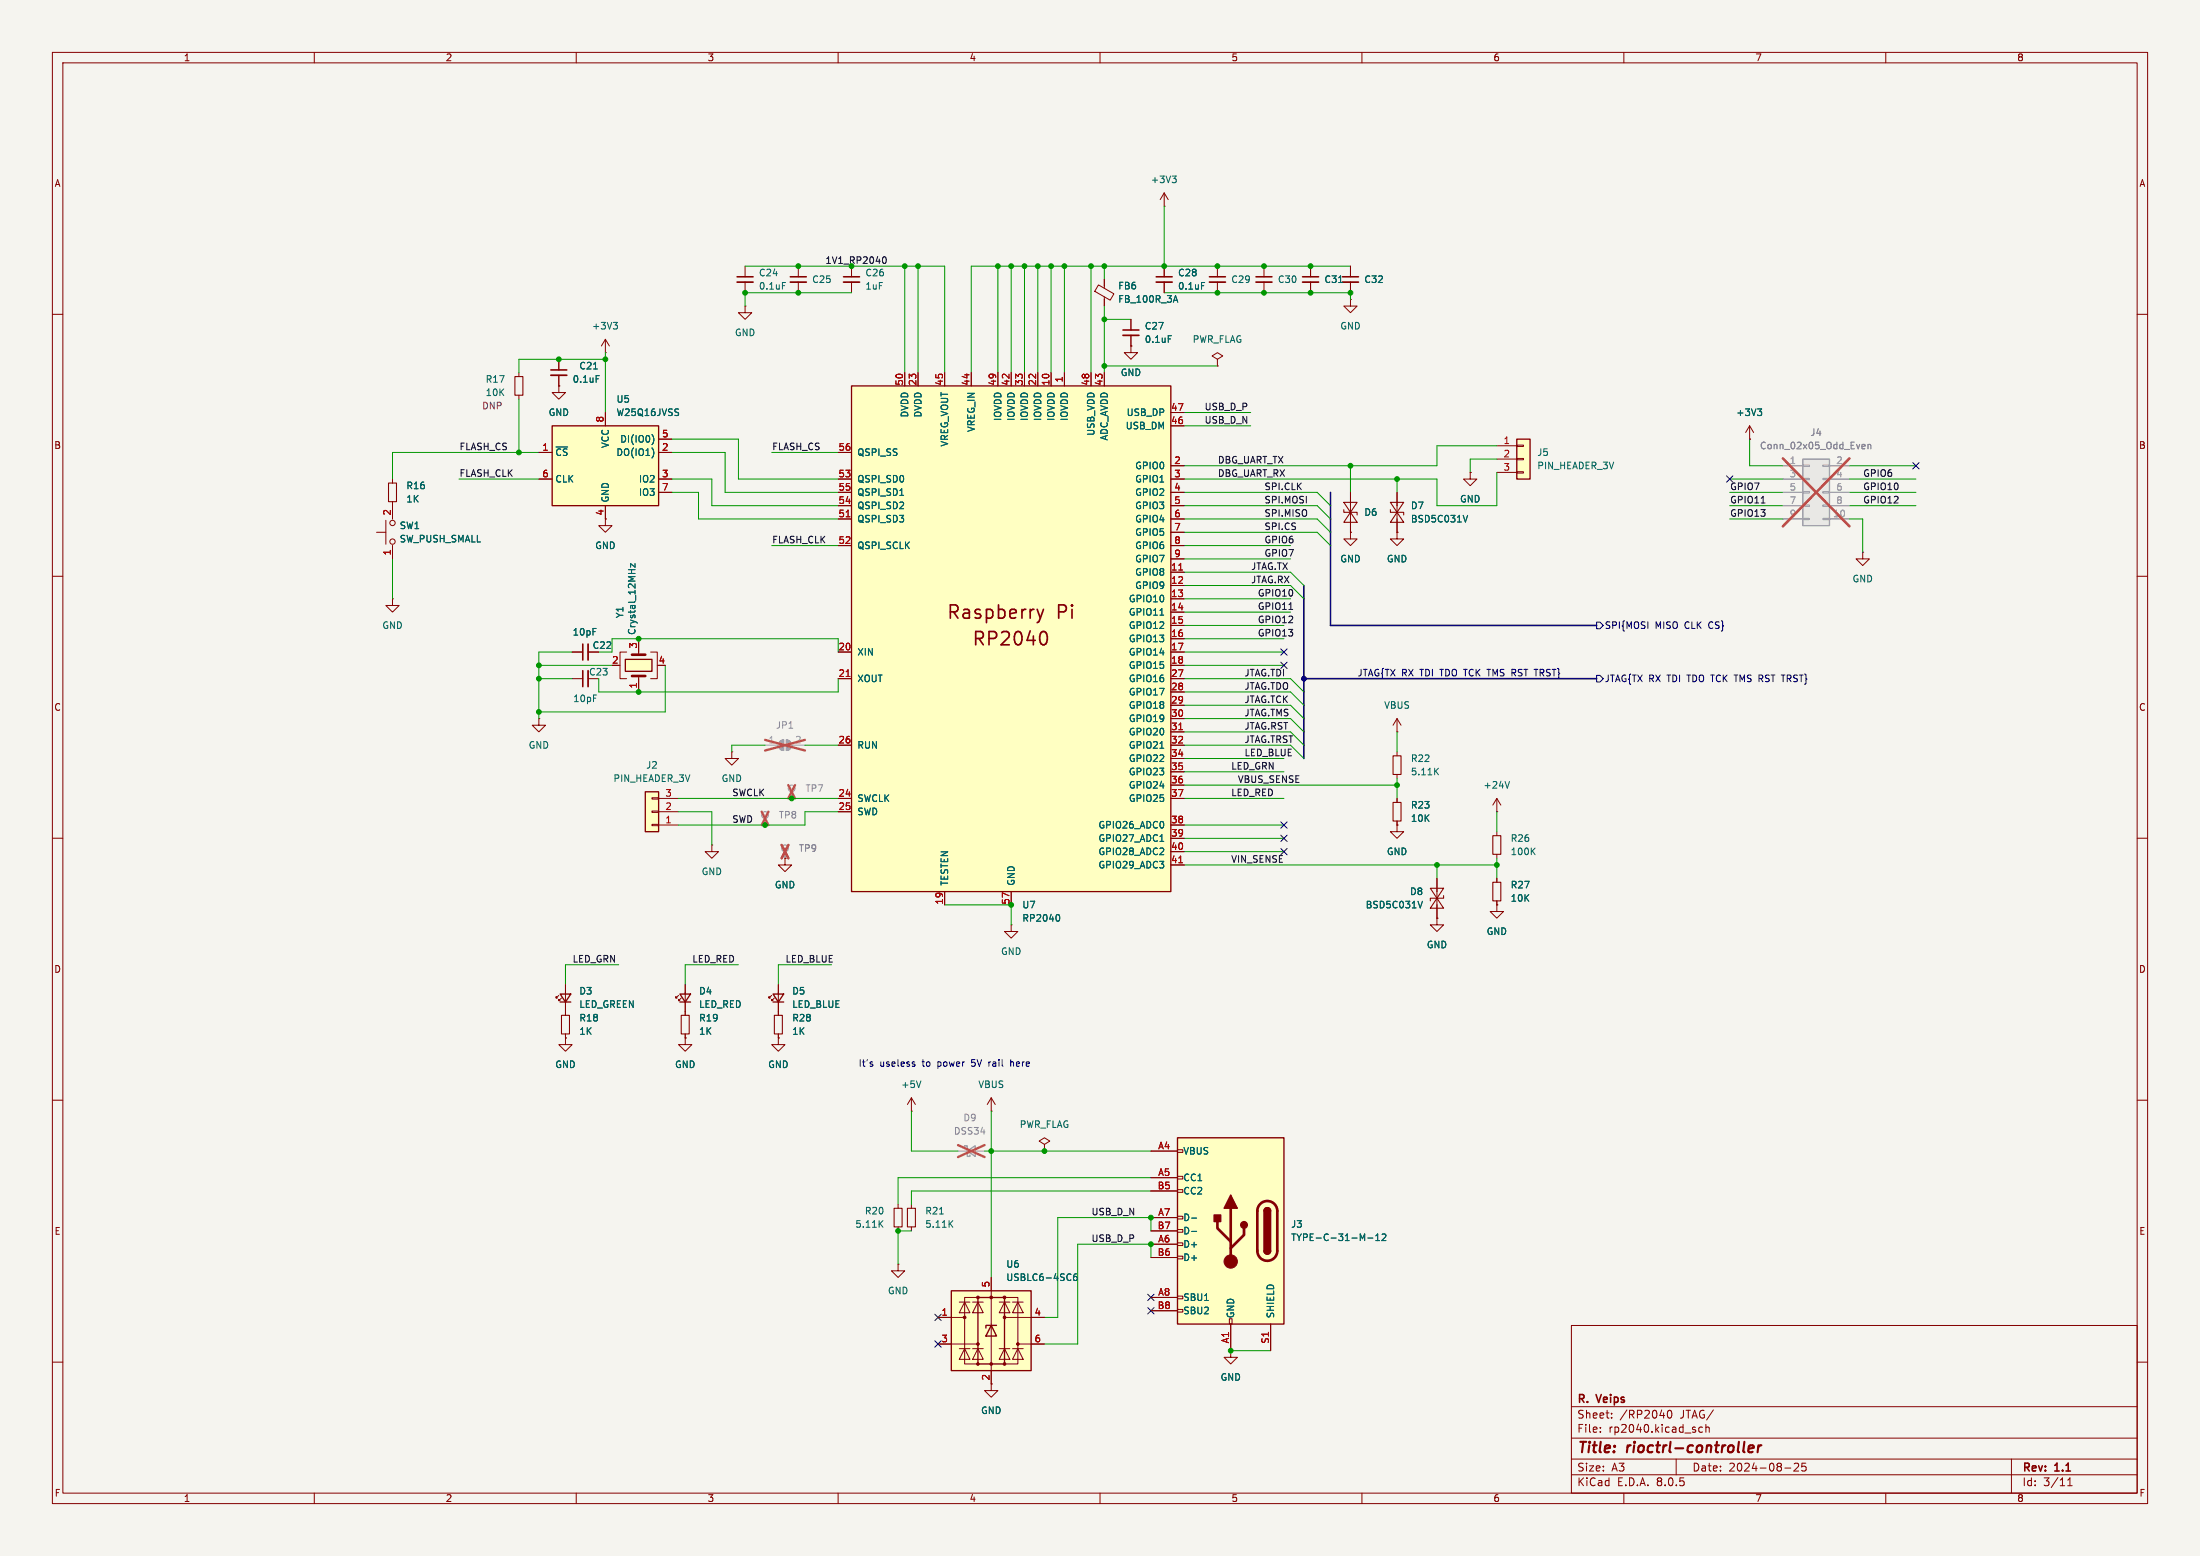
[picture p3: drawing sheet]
<svg xmlns="http://www.w3.org/2000/svg" width="420mm" height="297mm" viewBox="0 0 420 297" stroke-linecap="round" stroke-linejoin="round" font-family="sans-serif">
<path d="M0 0h420v297h-420z" fill="#f5f4ef" stroke="#f5f4ef" stroke-width=".19"/>
<g fill="none" stroke="#840000" stroke-width=".19">
<path d="M10 10h400v277h-400zM12 12h396v273h-396zM60 10v2M110 10v2M160 10v2M210 10v2M260 10v2M310 10v2M360 10v2M10 60h2M250.2 50.8v2M250.2 53.8v2.1"/>
<path d="M408 60h2M10 110h2M408 110h2M10 160h2M266.7 157.5v1.3h1.3l-1.3 1.2-1.3-1.2h1.3M266.7 157.5h.1M266.7 152.4v.8M266.7 156.7v.8M408 160h2M285.7 172.7v1.3h1.3l-1.3 1.3-1.2-1.3h1.2M285.7 172.7h.1M10 210h2"/>
<path d="M408 210h2M10 260h2M300 253h108v32h-108zM408 260h2M300 278.5h108M300 274.5h108M300 268.5h108M305.5 273.2v.2M305.5 272.5v.1M307.7 270.5v.2M307.7 269.8v.1M318.5 269.3l.2-.1a.8 .8 0 0 1 .5 .7 .8 .8 0 0 1-.5 .8 .99 .99 0 0 1-.2-1.4z"/>
<path d="M320 278.5v3M325 272.5l-.4-.1-.3 .3 .1 .6h.6M325.7 272.5l.2-.1 .3 .1 .1 .9M325.7 271.9v1.5M342.5 279.4l.6-.1 .2 .1 .1 .3-1 1.1h1M344.7 279.3h-.7l-.1 .7 .3-.1h.5l.1 .2-.1 .5-.2 .2-.6-.2M384 278.5v6.5M60 285v2M110 285v2M160 285v2M210 285v2M260 285v2"/>
<path d="M300 281.5h108M310 285v2M340.7 280.2h1.2M360 285v2M394.7 283.6h.9M394.7 282.5l.5-.4v1.5"/>
</g>
<path d="M333.8 276.5l1-.2-.1-.3h-.7l-.2 .9 .2 .3 .6-.1M335.7 275.9l-.2 1.3M336.3 275.9l-.4 .1-.3 .3" fill="none" stroke="#840000" stroke-width=".4"/>
<path d="M248.7 53.8h3" fill="none" stroke="#840000" stroke-width=".33"/>
<path d="M248.7 52.8h3" fill="none" stroke="#840000" stroke-width=".3"/>
<path d="M255.6 53.9h.7" fill="none" stroke="#006464" stroke-width=".19"/>
<g fill="none" stroke="#9c9b98" stroke-width=".19">
<path d="M146 156.2v1.3M151.1 151.1v1.3"/>
<circle cx="146" cy="155.6" r=".65"/>
<circle cx="151.1" cy="150.5" r=".65"/>
</g>
<path d="M145.4 154.9l1.3 2.6M146.7 154.9l-1.3 2.6M150.5 149.8l1.3 2.6M151.8 149.8l-1.3 2.6" fill="none" stroke="#e65255" stroke-width=".46"/>
<path d="M265.9 153.2h1.6v3.5h-1.6z" fill="none" stroke="#840000" stroke-width=".2"/>
<path d="M123.2 151.1h2.5v7.7h-2.5z" fill="#ffffc2"/>
<path d="M109.2 124.5h2.1M112.3 124.5h2M124.5 152.3h1.2v.2h-1.2zM124.5 154.8h1.2v.3h-1.2zM124.5 157.4h1.2v.2h-1.2zM125.7 157.5h3.8M125.7 154.9h3.8M125.7 152.4h3.8M139.7 143.5v1.3h1.3l-1.3 1.3-1.3-1.3h1.3M139.7 143.5h.1" fill="none" stroke="#840000" stroke-width=".19"/>
<path d="M123.2 151.1h2.5v7.7h-2.5z" fill="none" stroke="#840000" stroke-width=".25"/>
<path d="M112.3 122.9v3.1" fill="none" stroke="#840000" stroke-width=".33"/>
<path d="M111.3 122.9v3.1" fill="none" stroke="#840000" stroke-width=".3"/>
<path d="M119.4 125.9h5.1v2.2h-5.1z" fill="#ffffc2"/>
<path d="M119.4 125.9h5.1v2.2h-5.1z" fill="none" stroke="#840000" stroke-width=".25"/>
<g fill="none" stroke="#840000" stroke-width=".19">
<path d="M232.4 50.8v2M232.4 53.8v2.1M257.8 57.2v1.2h1.3l-1.3 1.3-1.3-1.3h1.3M257.8 57.2h.1M257.8 50.8v2M257.8 53.8v2.1M232.4 68.6l1-.7-1-.6-1 .6 1 .7v1.3M232.4 69.9h.1M118.1 127h.3M119.6 124.5h-1.2v5h1.2M121.9 121.9v3.1M121.9 129v3.1"/>
<path d="M124.2 124.5h1.3v5h-1.3"/>
</g>
<path d="M120.6 129h2.6M120.6 125h2.6" fill="none" stroke="#840000" stroke-width=".51"/>
<path d="M121.2 107.6v.7l-.8-.7v.7" fill="none" stroke="#006464" stroke-width=".19"/>
<path d="M230.9 53.8h3M256.3 53.8h3" fill="none" stroke="#840000" stroke-width=".33"/>
<path d="M230.9 52.8h3M256.3 52.8h3" fill="none" stroke="#840000" stroke-width=".3"/>
<path d="M105.4 81.3h20.3v15.2h-20.3z" fill="#ffffc2"/>
<path d="M105.4 81.3h20.3v15.2h-20.3z" fill="none" stroke="#840000" stroke-width=".25"/>
<g fill="none" stroke="#840000" stroke-width=".19">
<path d="M241.3 50.8v2M241.3 53.8v2.1M115.6 67.3h.1M115.6 64.8v2.5M115.6 78.7v2.6M115.6 64.8l-.8 1.2M115.6 64.8l.7 1.2M102.9 86.4h2.5M102.9 91.4h2.5M115.6 96.5v3.8h1.2l-1.2 1.3-1.3-1.3h1.3M125.7 86.4h2.6M125.7 91.4h2.6"/>
<path d="M125.7 83.8h2.6M125.7 94h2.6M355.6 105.4v1.3h1.3l-1.3 1.3-1.3-1.3h1.3M355.6 105.4h.1M274.3 175.3v1.2h1.3l-1.3 1.3-1.3-1.3h1.3M274.3 175.3h.1"/>
</g>
<path d="M117.1 61.5h.8l-.5 .5M117.6 62l.3 .3v.3l-.3 .2M129.4 78l.2 .1M129.5 78.8v.4M124.5 83a1.49 1.49 0 0 1 0 1.8M124.8 86v.9" fill="none" stroke="#006464" stroke-width=".19"/>
<path d="M239.8 53.8h3" fill="none" stroke="#840000" stroke-width=".33"/>
<path d="M239.8 52.8h3" fill="none" stroke="#840000" stroke-width=".3"/>
<path d="M344.2 87.6h5v12.7h-5z" fill="#ebeae8"/>
<g fill="none" stroke="#9c9b98" stroke-width=".19">
<path d="M340.4 88.9h3.8M340.4 99.1h3.8M340.4 91.4h3.8M340.4 94h3.8M340.4 96.5h3.8M344.2 98.9h1.2v.3h-1.2zM344.2 96.4h1.2v.2h-1.2zM344.2 93.9h1.2v.2h-1.2zM344.2 91.3h1.2v.3h-1.2zM344.2 88.8h1.2v.2h-1.2zM348 98.9h1.2v.3h-1.2zM348 96.4h1.2v.2h-1.2z"/>
<path d="M348 93.9h1.2v.2h-1.2zM348 91.3h1.2v.3h-1.2zM348 88.8h1.2v.2h-1.2zM349.2 88.9h3.9M349.2 99.1h3.9M349.2 91.4h3.9M349.2 94h3.9M349.2 96.5h3.9"/>
</g>
<path d="M344.2 87.6h5v12.7h-5z" fill="none" stroke="#9c9b98" stroke-width=".25"/>
<path d="M355.6 84.8l.4 .1 .1 .2-.7 .1M356 85.6l-.4 .1M356.6 84.9l.2-.1 .3 .1v.8M356.6 84.8v.9" fill="none" stroke="#939391" stroke-width=".19"/>
<path d="M340.4 87.5l12.7 13M353.1 87.5l-12.7 13" fill="none" stroke="#e65255" stroke-width=".46"/>
<path d="M105.2 71.6h3" fill="none" stroke="#840000" stroke-width=".33"/>
<path d="M105.2 70.6h3" fill="none" stroke="#840000" stroke-width=".3"/>
<path d="M99.1 71.1v.8M99.1 75.4v.8M106.7 68.6v2M106.7 71.6v2.1M334 83.8h.1M334 81.3l-.8 1.3M334 81.3v2.5M334 81.3l.8 1.3" fill="none" stroke="#840000" stroke-width=".19"/>
<path d="M113.3 70.4h.7M113.8 71.7h.6M335.5 78h.8l-.4 .5M336.1 78.5l.2 .3v.3l-.2 .2" fill="none" stroke="#006464" stroke-width=".19"/>
<path d="M98.3 71.9h1.5v3.5h-1.5z" fill="none" stroke="#840000" stroke-width=".2"/>
<path d="M289.6 83.8h2.5v7.6h-2.5z" fill="#ffffc2"/>
<g fill="none" stroke="#840000" stroke-width=".19">
<path d="M222.2 39.4h.1M222.2 36.8v2.6M222.2 36.8l-.7 1.3M222.2 36.8l.8 1.3M152.4 50.8v2M152.4 53.8v2.1M162.6 50.8v2M162.6 53.8v2.1M209.7 54.4l2.9 1.7-.7 1.2-2.9-1.7zM210.8 53.3v1.7M210.8 56.7v1.7M222.2 50.8v2"/>
<path d="M222.2 53.8v2.1M106.7 73.7v1.2h1.2l-1.2 1.3-1.3-1.3h1.3M106.7 73.7h.1M215.9 61v2M215.9 64v2M73.7 99.3v4.6M74.9 91.4v.8M74.9 95.8v3.3M285.7 85.1h3.9M285.7 87.6h3.9M285.7 90.2h3.9M289.6 90h1.2v.3h-1.2z"/>
<path d="M289.6 87.5h1.2v.3h-1.2zM289.6 85h1.2v.2h-1.2zM71.9 101.6h1.8M74.9 114.3v1.3h1.3l-1.3 1.2-1.2-1.2h1.2M74.9 114.3h.1M74.9 104.1v2.6M106.7 190l-.5 .5v-.3v.3h.2M107.2 190.5l-.5 .5v-.2v.2h.2M107.9 198.1v1.3h1.3l-1.3 1.3-1.2-1.3h1.2M107.9 198.1h.1M107.9 188v5.8M107.9 197.4v.7"/>
<path d="M129.5 190l-.5 .5v-.3v.3h.3M130 190.5l-.5 .5v-.2v.2h.3M130.8 198.1v1.3h1.3l-1.3 1.3-1.3-1.3h1.3M130.8 198.1h.1M130.8 188v5.8M130.8 197.4v.7M147.3 190l-.5 .5v-.3v.3h.3M147.8 190.5l-.5 .5v-.2v.2h.3M148.6 198.1v1.3h1.3l-1.3 1.3-1.3-1.3h1.3M148.6 198.1h.1M148.6 188v5.8M148.6 197.4v.7"/>
<path d="M174 212.1h.1M174 209.6l-.8 1.2M174 209.6v2.5M174 209.6l.8 1.2M234.9 257.8v1.3h1.3l-1.3 1.2-1.2-1.2h1.2M234.9 257.8h.1"/>
<circle cx="74.9" cy="99.8" r=".51"/>
<circle cx="74.9" cy="103.4" r=".51"/>
</g>
<path d="M289.6 83.8h2.5v7.6h-2.5zM106.9 189.7h2.1l-1.1 1.6zM106.9 191.3h2.1M129.8 189.7h2l-1 1.6zM129.8 191.3h2M147.6 189.7h2l-1 1.6zM147.6 191.3h2" fill="none" stroke="#840000" stroke-width=".25"/>
<path d="M74.2 92.2h1.5v3.6h-1.5zM107.2 193.8h1.5v3.6h-1.5zM130 193.8h1.6v3.6h-1.6zM147.8 193.8h1.6v3.6h-1.6z" fill="none" stroke="#840000" stroke-width=".2"/>
<path d="M182.9 219.7h5.1" fill="none" stroke="#9c9b98" stroke-width=".19"/>
<path d="M184.1 218.9v-.2h.6v2h.5v-.2M184.7 219.7l1.5-1v2z" fill="none" stroke="#9c9b98" stroke-width=".25"/>
<path d="M182.9 218.6l5.1 2.3M188 218.6l-5.1 2.3" fill="none" stroke="#e65255" stroke-width=".46"/>
<path d="M223.8 33.6h.7l-.4 .5M224.3 34.1l.2 .2v.3l-.2 .3M224.1 57.3h.6M224.4 56.4l.4 1.3M229.4 53.9h.6M223 64.1h.6M175.8 206.3l-.4 1.3" fill="none" stroke="#006464" stroke-width=".19"/>
<path d="M150.9 53.8h3M161 53.8h3.1M220.7 53.8h3.1M214.4 64h3" fill="none" stroke="#840000" stroke-width=".33"/>
<path d="M150.9 52.8h3M161 52.8h3.1M220.7 52.8h3.1M214.4 63h3" fill="none" stroke="#840000" stroke-width=".3"/>
<path d="M162.6 73.7h60.9v96.5h-60.9z" fill="#ffffc2"/>
<path d="M162.6 73.7h60.9v96.5h-60.9z" fill="none" stroke="#840000" stroke-width=".25"/>
<path d="M198 116.3l.6 1.7M198.6 118l-.2 .6-.4 .2M199.2 116.3l-.6 1.7M199.1 120.5a.65 .65 0 0 1 .7 .5 1.49 1.49 0 0 1-.5 2.1h-.2" fill="none" stroke="#840000" stroke-width=".32"/>
<g fill="none" stroke="#840000" stroke-width=".19">
<path d="M142.2 58.4v1.3h1.3l-1.3 1.3-1.2-1.3h1.2M142.2 58.4h.1M142.2 50.8v2M142.2 53.8v2.1M172.7 71.1v2.6M175.3 71.1v2.6M180.3 71.1v2.6M185.4 71.1v2.6M190.5 71.1v2.6M193 71.1v2.6M195.6 71.1v2.6M198.1 71.1v2.6"/>
<path d="M200.7 71.1v2.6M203.2 71.1v2.6M208.3 71.1v2.6M210.8 71.1v2.6M215.9 66v1.3h1.3l-1.3 1.3-1.3-1.3h1.3M215.9 66h.1M223.5 78.7h2.6M160 91.4h2.6M160 94h2.6M160 96.5h2.6M160 99.1h2.6M160 86.4h2.6"/>
<path d="M223.5 88.9h2.6M223.5 91.4h2.6M223.5 94h2.6M223.5 81.3h2.6M223.5 96.5h2.6M223.5 99.1h2.6M257.8 94v7.6M266.7 94v7.6M280.7 90.2v1.2h1.2l-1.2 1.3-1.3-1.3h1.3M280.7 90.2h.1M160 104.1h2.6M223.5 109.2h2.6"/>
<path d="M223.5 111.8h2.6M223.5 114.3h2.6M223.5 116.8h2.6M223.5 119.4h2.6M223.5 104.1h2.6M223.5 101.6h2.6M223.5 106.7h2.6M266.7 101.6v1.3h1.3l-1.3 1.2-1.3-1.2h1.3M266.7 101.6h.1M102.9 137.2v1.2h1.2l-1.2 1.3-1.3-1.3h1.3M102.9 137.2h.1M109.2 129.5h2.1"/>
<path d="M160 124.5h2.6M160 129.5h2.6M223.5 121.9h2.6M223.5 124.5h2.6M223.5 127h2.6M223.5 129.5h2.6M223.5 132.1h2.6M223.5 134.6h2.6M223.5 137.2h2.6M223.5 139.7h2.6M266.7 139.7h.1M266.7 137.2v2.5"/>
<path d="M266.7 137.2l-.8 1.2M266.7 137.2l.8 1.2M160 152.4h2.6M160 154.9h2.6M160 142.2h2.6M223.5 152.4h2.6M223.5 142.2h2.6M223.5 144.8h2.6M223.5 147.3h2.6M223.5 149.9h2.6M223.5 157.5h2.6M266.7 143.5v.8"/>
<path d="M266.7 147.8v.8M285.7 154.9h.1M285.7 152.4l-.7 1.3M285.7 152.4v2.5M285.7 158.8v.7M285.7 152.4l.8 1.3M135.9 161.3v1.3h1.3l-1.3 1.2-1.3-1.2h1.3M135.9 161.3h.1M149.9 163.8v1.3h1.2l-1.2 1.3-1.3-1.3h1.3M149.9 163.8h.1M180.3 170.2v2.5M193 176.5v1.3h1.3l-1.3 1.3-1.2-1.3h1.2"/>
<path d="M193 176.5h.1M193 170.2v2.5M223.5 160h2.6M223.5 162.6h2.6M223.5 165.1h2.6M274.3 167.6v7.7M285.7 163.1v.7M285.7 167.6v.8M285.7 172v.7M171.4 229.9v.7M171.4 234.2v.7M174 229.9v.7"/>
<path d="M174 234.2v.7M171.4 241.3v1.3h1.3l-1.3 1.2-1.2-1.2h1.2M171.4 241.3h.1"/>
</g>
<path d="M161.5 98.6h.8M225 108.8h.8M161.5 129.1h.8M225 139.3h.8M225 164.7h.8" fill="none" stroke="#a90000" stroke-width=".19"/>
<g fill="none" stroke="#006464" stroke-width=".19">
<path d="M149.4 53.9h.6M171.8 94.6h.7M280.2 98.4l-.4 1.2M221.4 117.4h.8M221.4 142.8h.8M274.1 147.2l.5 .7M274.6 146.6l-.7 .8M288.2 149.2l-.5 1.2M202 174.6a.79 .79 0 0 1 0 1.2M221.4 160.6h.8M271.5 172l-.4 1.3M292.5 162.4l.6 .7"/>
<path d="M293.1 161.9l-.8 .7M168 233.5l.6 .8M168.6 233l-.8 .7M179.4 231.7h.7M181.4 233.5l.5 .8M181.9 233l-.7 .7"/>
</g>
<g fill="none" stroke="#9c9b98" stroke-width=".19">
<path d="M146 142.2h2.6M148.9 141.5l.7-.3v2.1a1.02 1.02 0 0 1-.9-.7 1.02 1.02 0 0 1 .2-1.1zM150.1 141.2a1.02 1.02 0 0 1 1 1 1.02 1.02 0 0 1-1 1.1zM151.1 142.2h2.6M149.9 162.6v1.2"/>
<circle cx="149.9" cy="161.9" r=".65"/>
</g>
<path d="M146 141.2l7.7 2.1M153.7 141.2l-7.7 2.1M149.2 161.3l1.3 2.5M150.5 161.3l-1.3 2.5" fill="none" stroke="#e65255" stroke-width=".46"/>
<path d="M140.7 53.8h3.1M112.3 128v3.1" fill="none" stroke="#840000" stroke-width=".33"/>
<path d="M140.7 52.8h3.1M111.3 128v3.1" fill="none" stroke="#840000" stroke-width=".3"/>
<g fill="#9c9b98" stroke="#9c9b98" stroke-width=".19">
<path d="M148.9 141.5l.7-.3v2.1a1.02 1.02 0 0 1-.9-.7 1.02 1.02 0 0 1 .2-1.1z"/>
<path d="M150.1 141.2a1.02 1.02 0 0 1 1 1 1.02 1.02 0 0 1-1 1.1z"/>
</g>
<g fill="none" stroke="#840000" stroke-width=".2">
<path d="M256.5 97.3v.5h2.6v.5M256.5 95.9h2.6l-1.3 1.9zM257.8 97.8l1.3 1.9h-2.6zM265.4 97.3v.5h2.6v.5M265.4 95.9h2.6l-1.3 1.9zM266.7 97.8l1.3 1.9h-2.6zM265.9 144.3h1.6v3.5h-1.6zM285 159.5h1.5v3.6h-1.5zM273 169.5h2.6l-1.3 2zM274.3 171.5l1.3 1.9h-2.6zM275.6 170.9v.6h-2.6v.5M285 168.4h1.5v3.6h-1.5z"/>
<path d="M170.7 230.6h1.5v3.6h-1.5zM173.2 230.6h1.6v3.6h-1.6z"/>
</g>
<g fill="#ffffc2">
<path d="M181.6 246.4h15.2v15.2h-15.2z"/>
<path d="M186.7 247.6h5.1v12.7h-5.1z"/>
<path d="M189.2 253l1 2h-2z"/>
<path d="M188.2 253h2l-2 .5z"/>
</g>
<path d="M181.6 246.4h15.2v15.2h-15.2zM186.7 247.6h5.1v12.7h-5.1zM189.2 253l1 2h-2zM190.2 253h-2v.5" fill="none" stroke="#840000" stroke-width=".25"/>
<g fill="#840000" stroke="#840000" stroke-width=".19">
<circle cx="184.1" cy="251.5" r=".25"/>
<circle cx="186.7" cy="260.3" r=".25"/>
<circle cx="186.7" cy="256.5" r=".25"/>
<circle cx="186.7" cy="247.6" r=".25"/>
<circle cx="189.2" cy="260.3" r=".25"/>
<circle cx="189.2" cy="247.6" r=".25"/>
<circle cx="191.8" cy="260.3" r=".25"/>
<circle cx="191.8" cy="251.5" r=".25"/>
<circle cx="191.8" cy="247.6" r=".25"/>
<circle cx="194.3" cy="256.5" r=".25"/>
</g>
<g fill="none" stroke="#840000" stroke-width=".19">
<path d="M257.8 101.6v1.3h1.3l-1.3 1.2-1.3-1.2h1.3M257.8 101.6h.1M189.2 212.1h.1M189.2 209.6v2.5M189.2 209.6l-.7 1.2M189.2 209.6l.8 1.2M199.4 218.4l1-.6-1-.6-1 .6 1 .6v1.3M199.4 219.7h.1M179.1 251.5h5M179.1 256.5h7.6M183.1 257.4h2.1M183.1 248.5h2.1"/>
<path d="M184.1 257.4l1.1 2.1h-2.1zM184.1 248.5l1.1 2.1h-2.1zM185.7 257.4h2M185.7 248.5h2M186.7 257.4l1 2.1h-2zM186.7 248.5l1 2.1h-2zM186.7 247.6h-2.6v12.7h2.6M189.2 243.8v21.6h1.3l-1.3 1.3-1.2-1.3h1.2M190.8 257.4h2M190.8 248.5h2M191.8 247.6h2.5v12.7h-2.5M191.8 257.4l1 2.1h-2z"/>
<path d="M191.8 248.5l1 2.1h-2zM191.8 251.5h7.6M193.3 257.4h2M193.3 248.5h2M194.3 257.4l1 2.1h-2zM194.3 248.5l1 2.1h-2zM194.3 256.5h5.1"/>
</g>
<path d="M205.5 243.1l-.3 .1a.85 .85 0 0 0 0 1.2l.4-.1 .1-.4-.3-.3-.3 .1-.2 .2" fill="none" stroke="#006464" stroke-width=".19"/>
<path d="M224.8 217.2h20.3v35.5h-20.3z" fill="#ffffc2"/>
<g fill="none" stroke="#840000" stroke-width=".19">
<path d="M210.8 53.3v1.3M210.8 57.2v1.2M222.2 50.8v2M222.2 53.8v2.1M250.2 50.8v2M250.2 53.8v2.1M257.8 50.8v2M257.8 53.8v2.1M106.7 73.7h.1M106.7 68.6v2M106.7 71.6v2.1M115.6 78.7v2.6"/>
<path d="M172.7 71.1v2.6M175.3 71.1v2.6M180.3 71.1v2.6M185.4 71.1v2.6M190.5 71.1v2.6M193 71.1v2.6M195.6 71.1v2.6M198.1 71.1v2.6M200.7 71.1v2.6M203.2 71.1v2.6M208.3 71.1v2.6M210.8 71.1v2.6"/>
<path d="M215.9 66h.1M215.9 61v2M215.9 64v2M223.5 78.7h2.6M74.9 91.4v.8M74.9 95.8v3.3M102.9 91.4h2.5M102.9 86.4h2.5M115.6 96.5v2.6M125.7 91.4h2.6M125.7 94h2.6M125.7 86.4h2.6"/>
<path d="M125.7 83.8h2.6M160 91.4h2.6M160 94h2.6M160 96.5h2.6M160 99.1h2.6M160 86.4h2.6M223.5 88.9h2.6M223.5 91.4h2.6M223.5 94h2.6M223.5 81.3h2.6M223.5 96.5h2.6M223.5 99.1h2.6"/>
<path d="M257.8 94v2.5M257.8 99.1v2.5M266.7 94v2.5M266.7 99.1v2.5M280.7 90.2h.1M334 83.8h.1M74.9 104.1v2.6M160 104.1h2.6M223.5 109.2h2.6M223.5 111.8h2.6M223.5 114.3h2.6M223.5 116.8h2.6"/>
<path d="M223.5 119.4h2.6M223.5 104.1h2.6M223.5 101.6h2.6M223.5 106.7h2.6M257.8 101.6h.1M266.7 101.6h.1M109.2 124.5h2.1M112.3 124.5h2M121.9 121.9v2.6M121.9 129.5v2.6M160 124.5h2.6M160 129.5h2.6"/>
<path d="M223.5 121.9h2.6M223.5 124.5h2.6M223.5 127h2.6M223.5 129.5h2.6M223.5 132.1h2.6M223.5 134.6h2.6M223.5 137.2h2.6M223.5 139.7h2.6M160 152.4h2.6M160 154.9h2.6M160 142.2h2.6M223.5 152.4h2.6"/>
<path d="M223.5 142.2h2.6M223.5 144.8h2.6M223.5 147.3h2.6M223.5 149.9h2.6M223.5 157.5h2.6M266.7 157.5h.1M266.7 152.4v.8M266.7 156.7v.8M149.9 163.8h.1M180.3 170.2v2.5M193 170.2v2.5M223.5 160h2.6"/>
<path d="M223.5 162.6h2.6M223.5 165.1h2.6M274.3 175.3h.1M274.3 167.6v2.6M274.3 172.7v2.6M285.7 172.7h.1M285.7 167.6v.8M285.7 172v.7M107.9 198.1h.1M107.9 188v1.7M107.9 191.3v2.5M107.9 197.4v.7"/>
<path d="M130.8 198.1h.1M130.8 188v1.7M130.8 191.3v2.5M130.8 197.4v.7M148.6 198.1h.1M148.6 188v1.7M148.6 191.3v2.5M148.6 197.4v.7M219.7 219.7h5.1M224.8 219.5h1v.5h-1zM219.7 224.8h5.1M219.7 237.5h5.1"/>
<path d="M219.7 232.4h5.1M219.7 227.3h5.1M219.7 234.9h5.1M224.8 239.8h1v.5h-1zM224.8 237.2h1v.5h-1zM224.8 234.7h1v.5h-1zM224.8 232.2h1v.5h-1zM224.8 227.1h1v.5h-1zM224.8 224.5h1v.5h-1zM179.1 251.5h2.5M179.1 256.5h2.5M189.2 243.8v2.6"/>
<path d="M196.8 251.5h2.6M196.8 256.5h2.6M219.7 247.6h5.1M219.7 240h5.1M219.7 250.2h5.1M224.8 249.9h1v.5h-1zM224.8 247.4h1v.5h-1zM234.7 251.7h.5v1h-.5zM234.9 257.8h.1M234.9 252.7v5.1M242.6 252.7v5.1M189.2 261.6v2.6"/>
</g>
<path d="M224.8 217.2h20.3v35.5h-20.3zM241.3 238.8a.64 .64 0 0 0 .6 .6 .64 .64 0 0 0 .7-.6M241.3 231.1a.64 .64 0 0 1 .6-.6 .64 .64 0 0 1 .7 .6" fill="none" stroke="#840000" stroke-width=".25"/>
<path d="M232.4 233.2v1.2l2.5 2.6M234.9 230.6v10.2M237.5 234.4v1.3l-2.6 2.6M240.6 229.8a1.9 1.9 0 0 1 2.1-.4 1.9 1.9 0 0 1 1.1 1.7v7.7a1.91 1.91 0 0 1-1.9 1.9 1.91 1.91 0 0 1-1.9-1.9v-7.8l.2-.6z" fill="none" stroke="#840000" stroke-width=".51"/>
<g fill="#840000" stroke="#840000" stroke-width=".25">
<path d="M241.3 238.8h1.3a.64 .64 0 0 1-.7 .6 .64 .64 0 0 1-.6-.6z"/>
<path d="M241.3 231.1h1.3v7.7h-1.3z"/>
<path d="M241.5 230.7a.64 .64 0 0 1 .7-.1 .64 .64 0 0 1 .4 .5h-1.3z"/>
<path d="M234.9 228.1l1.3 2.5h-2.5z"/>
<path d="M231.8 231.9h1.2v1.3h-1.2z"/>
<circle cx="237.5" cy="233.8" r=".63"/>
</g>
<circle cx="234.9" cy="240.8" r="1.27" fill="#840000" stroke="#840000" stroke-width=".19"/>
<g fill="none" stroke="#006464" stroke-width=".19">
<path d="M224.1 57.3h.6M224.4 56.4l.4 1.3M229.4 53.9h.6M255.6 53.9h.7M113.3 70.4h.7M113.8 71.7h.6M129.4 78l.2 .1M129.5 78.8v.4M223 64.1h.6M335.5 78h.8l-.4 .5M336.1 78.5l.2 .3v.3l-.2 .2M124.5 83a1.49 1.49 0 0 1 0 1.8"/>
<path d="M124.8 86v.9M171.8 94.6h.7M280.2 98.4l-.4 1.2M121.2 107.6v.7l-.8-.7v.7M221.4 117.4h.8M221.4 142.8h.8M202 174.6a.79 .79 0 0 1 0 1.2M221.4 160.6h.8M271.5 172l-.4 1.3M227.5 232.5h.9M227.5 235h.9M261.1 236.3h1"/>
<path d="M262.6 236.8h.8M262.6 235.9l.4-.4v1.3M263.8 235.7l.5-.2 .3 .4-.8 .9h.8M205.5 243.1l-.3 .1a.85 .85 0 0 0 0 1.2l.4-.1 .1-.4-.3-.3-.3 .1-.2 .2"/>
</g>
<g fill="none" stroke="#000084" stroke-width=".19">
<path d="M329.6 90.8l1.2 1.2M330.8 90.8l-1.2 1.2M365.2 88.3l1.2 1.2M366.4 88.3l-1.2 1.2M304.8 118.7h.6l.7 .7-.7 .6h-.6zM244.5 123.9l1.2 1.2M244.5 126.4l1.2 1.2M245.7 123.9l-1.2 1.2M245.7 126.4l-1.2 1.2M304.8 128.9h.6l.7 .6-.7 .7h-.6zM244.5 159.4l1.2 1.2M244.5 156.9l1.2 1.2"/>
<path d="M245.7 159.4l-1.2 1.2M245.7 156.9l-1.2 1.2M244.5 162l1.2 1.2M245.7 162l-1.2 1.2M178.5 250.9l1.2 1.2M178.5 255.9l1.2 1.2M179.7 250.9l-1.2 1.2M179.7 255.9l-1.2 1.2M219.1 249.6l1.2 1.2M219.1 247l1.2 1.3M220.3 249.6l-1.2 1.2M220.3 247l-1.2 1.3"/>
</g>
<path d="M168.5 49.3l.3-.3a.68 .68 0 0 1 .4 .7 .68 .68 0 0 1-.4 .6l-.3-.3M336.2 96h.8M246.1 116.3h.7" fill="none" stroke="#0f0f0f" stroke-width=".19"/>
<path d="M166.5 203.1l.1 .2-.1 .2M166.5 202.7h.1M174.5 203.1l.2 .2-.2 .2M174.5 202.7h.1M188.8 202.7v.8M189 202.7l-.2 .2M192.9 202.3v1.2M193.3 202.7l-.4 .1" fill="none" stroke="#0000c2" stroke-width=".19"/>
<path d="M254 94v25.4h50.8M248.9 111.8v33M248.9 129.5h55.9" fill="none" stroke="#000084" stroke-width=".3"/>
<g fill="none" stroke="#009600" stroke-width=".19">
<path d="M222.2 39.4v11.4M142.2 50.8h38.1v20.3M162.6 55.9h-20.4v2.5M172.7 50.8v20.3M175.3 50.8v20.3M190.5 50.8v20.3M193 50.8v20.3M195.6 50.8v20.3M198.1 50.8v20.3M200.7 50.8v20.3M203.2 50.8v20.3M208.3 50.8v20.3"/>
<path d="M210.8 50.8v2.5M210.8 58.4v12.7M222.2 55.9h35.6v1.3M257.8 50.8h-72.4v20.3M99.1 76.2v10.2M115.6 68.6h-16.5v2.5M115.6 67.3v11.4M210.8 69.9h21.6M210.8 61h5.1M226.1 78.7h12.7M87.6 91.4h15.3M102.9 86.4h-28v5"/>
<path d="M128.3 91.4h7.6v5.1h24.1M128.3 86.4h10.1v7.6h21.6M128.3 94h5v5.1h26.7M128.3 83.8h12.7v7.6h19M147.3 86.4h12.7M226.1 94h25.4l2.5 2.5M226.1 96.5h25.4l2.5 2.6M226.1 99.1h25.4l2.5 2.5M226.1 81.3h12.7M257.8 88.9v5.1M266.7 91.4v2.6M285.7 90.2v6.3h-11.4v-5.1h-48.2"/>
<path d="M285.7 85.1h-11.4v3.8h-48.2M285.7 87.6h-5v2.6M330.2 94h10.2M330.2 91.4h10.2M330.2 96.5h10.2M330.2 99.1h10.2M334 83.8v5.1h6.4M353.1 94h12.7M353.1 91.4h12.7M353.1 96.5h12.7M353.1 88.9h12.7M353.1 99.1h2.5v6.3"/>
<path d="M74.9 106.7v7.6M147.3 104.1h12.7M226.1 101.6h25.4l2.5 2.5M226.1 109.2h20.3l2.5 2.6M226.1 111.8h20.3l2.5 2.5M226.1 116.8h20.3M226.1 119.4h19M226.1 106.7h20.3M226.1 104.1h20.3M226.1 114.3h20.3M102.9 127h13.9M102.9 129.5h6.3"/>
<path d="M109.2 124.5h-6.3v12.7M114.3 129.5v2.6h45.7v-2.6M114.3 124.5h2.5v-2.6h43.2v2.6M127 127v8.9h-24.1M226.1 127h19M226.1 124.5h19M226.1 132.1h20.3l2.5 2.5M226.1 121.9h19M226.1 129.5h20.3l2.5 2.6M226.1 137.2h20.3l2.5 2.5M226.1 139.7h20.3l2.5 2.5M226.1 134.6h20.3l2.5 2.6"/>
<path d="M266.7 139.7v3.8M129.5 154.9h6.4v6.4M129.5 152.4h30.5M146 142.2h-6.3v1.3M153.7 142.2h6.3M160 154.9h-6.3v2.6h-24.2M226.1 157.5h19M226.1 152.4h19M226.1 142.2h20.3l2.5 2.6M226.1 147.3h19M226.1 144.8h19M226.1 149.9h40.6"/>
<path d="M266.7 148.6v3.8M285.7 154.9v3.9M180.3 172.7h12.7v3.8M226.1 160h19M226.1 165.1h59.6M226.1 162.6h19M274.3 165.1v2.5M285.7 163.8v3.8M118.1 184.2h-10.2v3.8M141 184.2h-10.2v3.8M158.7 184.2h-10.1v3.8M174 212.1v7.6h8.9"/>
<path d="M188 219.7h31.7M189.2 212.1v31.7M174 234.9h-2.6v6.4M219.7 234.9v-2.5h-17.8v19.1h-2.5M219.7 224.8h-48.3v5.1M219.7 227.3h-45.7v2.6M219.7 240v-2.5h-14v19h-6.3M234.9 257.8h7.7"/>
</g>
<path d="M355.6 84.8l.4 .1 .1 .2-.7 .1M356 85.6l-.4 .1M356.6 84.9l.2-.1 .3 .1v.8M356.6 84.8v.9" fill="none" stroke="#939391" stroke-width=".19"/>
<path d="M340.4 88.9h3.8M340.4 99.1h3.8M340.4 91.4h3.8M340.4 94h3.8M340.4 96.5h3.8M349.2 88.9h3.9M349.2 99.1h3.9M349.2 91.4h3.9M349.2 94h3.9M349.2 96.5h3.9M149.9 162.6v1.2" fill="none" stroke="#9c9b98" stroke-width=".19"/>
<path d="M340.4 87.5l12.7 13M353.1 87.5l-12.7 13M149.2 161.3l1.3 2.5M150.5 161.3l-1.3 2.5" fill="none" stroke="#e65255" stroke-width=".46"/>
<path d="M161.5 98.6h.8M225 108.8h.8M161.5 129.1h.8M225 139.3h.8M225 164.7h.8" fill="none" stroke="#a90000" stroke-width=".19"/>
<g fill="#009600" stroke="#009600" stroke-width=".19">
<circle cx="257.8" cy="88.9" r=".46"/>
<circle cx="266.7" cy="91.4" r=".46"/>
<circle cx="285.7" cy="165.1" r=".46"/>
<circle cx="250.2" cy="55.9" r=".46"/>
<circle cx="241.3" cy="55.9" r=".46"/>
<circle cx="257.8" cy="55.9" r=".46"/>
<circle cx="250.2" cy="50.8" r=".46"/>
<circle cx="241.3" cy="50.8" r=".46"/>
<circle cx="232.4" cy="50.8" r=".46"/>
<circle cx="274.3" cy="165.1" r=".46"/>
<circle cx="266.7" cy="149.9" r=".46"/>
<circle cx="142.2" cy="55.9" r=".46"/>
<circle cx="152.4" cy="50.8" r=".46"/>
<circle cx="152.4" cy="55.9" r=".46"/>
<circle cx="193" cy="50.8" r=".46"/>
<circle cx="190.5" cy="50.8" r=".46"/>
<circle cx="172.7" cy="50.8" r=".46"/>
<circle cx="175.3" cy="50.8" r=".46"/>
<circle cx="208.3" cy="50.8" r=".46"/>
<circle cx="200.7" cy="50.8" r=".46"/>
<circle cx="203.2" cy="50.8" r=".46"/>
<circle cx="210.8" cy="61" r=".46"/>
<circle cx="210.8" cy="50.8" r=".46"/>
<circle cx="198.1" cy="50.8" r=".46"/>
<circle cx="195.6" cy="50.8" r=".46"/>
<circle cx="210.8" cy="69.9" r=".46"/>
<circle cx="222.2" cy="50.8" r=".46"/>
<circle cx="232.4" cy="55.9" r=".46"/>
<circle cx="146" cy="157.5" r=".46"/>
<circle cx="151.1" cy="152.4" r=".46"/>
<circle cx="102.9" cy="129.5" r=".46"/>
<circle cx="102.9" cy="135.9" r=".46"/>
<circle cx="121.9" cy="132.1" r=".46"/>
<circle cx="102.9" cy="127" r=".46"/>
<circle cx="121.9" cy="121.9" r=".46"/>
<circle cx="99.1" cy="86.4" r=".46"/>
<circle cx="115.6" cy="68.6" r=".46"/>
<circle cx="106.7" cy="68.6" r=".46"/>
<circle cx="189.2" cy="219.7" r=".46"/>
<circle cx="199.4" cy="219.7" r=".46"/>
<circle cx="193" cy="172.7" r=".46"/>
<circle cx="171.4" cy="234.9" r=".46"/>
<circle cx="219.7" cy="232.4" r=".46"/>
<circle cx="219.7" cy="237.5" r=".46"/>
<circle cx="234.9" cy="257.8" r=".46"/>
</g>
<circle cx="248.9" cy="129.5" r=".46" fill="#000084" stroke="#000084" stroke-width=".19"/>
<g font-size="3.5" fill="#840000">
<text x="180.6" y="118.6">Raspberry</text>
<text x="201.7" y="118.6">Pi</text>
<text x="185.4" y="123.7">RP2040</text>
</g>
<g font-size="2.8" fill="#840000">
<text x="301" y="277.9">Title:</text>
<text x="310.6" y="277.9">rioctrl-controller</text>
</g>
<g font-size="2.1" fill="#840000">
<text x="301" y="268.2">R.</text>
<text x="304.9" y="268.2">Veips</text>
<text x="301" y="273.7">File:</text>
<text x="301" y="271">Sheet:</text>
<text x="307.1" y="273.7">rp2040.kicad_sch</text>
<text x="309.2" y="271">/RP2040</text>
<text x="320.8" y="271">JTAG/</text>
<text x="301" y="281.1">Size:</text>
<text x="307.6" y="281.1">A3</text>
<text x="323" y="281.1">Date:</text>
<text x="330" y="281.1">2024-08-25</text>
<text x="386" y="281.3">Rev:</text>
<text x="392.4" y="281.3">1.1</text>
<text x="301" y="283.9">KiCad</text>
<text x="308.7" y="283.9">E.D.A.</text>
<text x="316.3" y="283.9">8.0.5</text>
<text x="386" y="283.9">Id:</text>
<text x="390.1" y="283.9">3/11</text>
</g>
<g font-size="1.8" fill="#840000">
<text x="35" y="11.9">1</text>
<text x="85" y="11.9">2</text>
<text x="135" y="11.9">3</text>
<text x="185" y="11.9">4</text>
<text x="235" y="11.9">5</text>
<text x="285" y="11.9">6</text>
<text x="335" y="11.9">7</text>
<text x="385" y="11.9">8</text>
<text x="10.3" y="35.9">A</text>
<text x="408.3" y="35.9">A</text>
<text x="10.3" y="85.9">B</text>
<text x="408.2" y="85.9">B</text>
<text x="115.3" y="98.5" transform="rotate(-90 115.3 98.5)">4</text>
<text x="10.3" y="135.9">C</text>
<text x="408.2" y="135.9">C</text>
<text x="10.3" y="185.9">D</text>
<text x="408.2" y="185.9">D</text>
<text x="10.3" y="235.9">E</text>
<text x="408.3" y="235.9">E</text>
<text x="189" y="263.6" transform="rotate(-90 189 263.6)">2</text>
<text x="10.3" y="285.9">F</text>
<text x="35" y="286.9">1</text>
<text x="85" y="286.9">2</text>
<text x="135" y="286.9">3</text>
<text x="185" y="286.9">4</text>
<text x="235" y="286.9">5</text>
<text x="285" y="286.9">6</text>
<text x="335" y="286.9">7</text>
<text x="385" y="286.9">8</text>
<text x="408.3" y="285.9">F</text>
</g>
<g font-size="1.8" fill="#006464">
<text x="219.6" y="35.2">+3V3</text>
<text x="144.8" y="52.9">C24</text>
<text x="165.1" y="52.9">C26</text>
<text x="224.8" y="52.9">C28</text>
<text x="144.8" y="55.5">0.1uF</text>
<text x="154.9" y="54.2">C25</text>
<text x="165.1" y="55.5">1uF</text>
<text x="213.4" y="55.4">FB6</text>
<text x="213.4" y="58">FB_100R_3A</text>
<text x="224.8" y="55.5">0.1uF</text>
<text x="235" y="54.2">C29</text>
<text x="243.8" y="54.2">C30</text>
<text x="252.7" y="54.2">C31</text>
<text x="260.4" y="54.2">C32</text>
<text x="112.9" y="63.1">+3V3</text>
<text x="140.2" y="64.4">GND</text>
<text x="218.4" y="63.1">C27</text>
<text x="218.4" y="65.6">0.1uF</text>
<text x="227.6" y="65.6">PWR_FLAG</text>
<text x="255.8" y="63.1">GND</text>
<text x="110.5" y="70.7">C21</text>
<text x="213.9" y="72">GND</text>
<text x="92.6" y="73.3">R17</text>
<text x="92.6" y="75.8">10K</text>
<text x="109.2" y="73.3">0.1uF</text>
<text x="117.6" y="77.1">U5</text>
<text x="104.6" y="79.6">GND</text>
<text x="117.6" y="79.6">W25Q16JVSS</text>
<text x="173.6" y="79.8" transform="rotate(-90 173.6 79.8)">DVDD</text>
<text x="176.1" y="79.8" transform="rotate(-90 176.1 79.8)">DVDD</text>
<text x="186.3" y="82.6" transform="rotate(-90 186.3 82.6)">VREG_IN</text>
<text x="191.4" y="80.4" transform="rotate(-90 191.4 80.4)">IOVDD</text>
<text x="193.9" y="80.4" transform="rotate(-90 193.9 80.4)">IOVDD</text>
<text x="196.4" y="80.4" transform="rotate(-90 196.4 80.4)">IOVDD</text>
<text x="199" y="80.4" transform="rotate(-90 199 80.4)">IOVDD</text>
<text x="201.5" y="80.4" transform="rotate(-90 201.5 80.4)">IOVDD</text>
<text x="204.1" y="80.4" transform="rotate(-90 204.1 80.4)">IOVDD</text>
<text x="209.1" y="83.3" transform="rotate(-90 209.1 83.3)">USB_VDD</text>
<text x="214.8" y="82.1">USB_DM</text>
<text x="215" y="79.6">USB_DP</text>
<text x="331.4" y="79.6">+3V3</text>
<text x="105.9" y="87.2">~{CS}</text>
<text x="116.4" y="85.6" transform="rotate(-90 116.4 85.6)">VCC</text>
<text x="117.6" y="87.2">DO(IO1)</text>
<text x="118.3" y="84.7">DI(IO0)</text>
<text x="163.6" y="87.2">QSPI_SS</text>
<text x="181.2" y="85.3" transform="rotate(-90 181.2 85.3)">VREG_VOUT</text>
<text x="211.7" y="84.2" transform="rotate(-90 211.7 84.2)">ADC_AVDD</text>
<text x="216.6" y="89.8">GPIO0</text>
<text x="293.4" y="87.2">J5</text>
<text x="293.4" y="89.8">PIN_HEADER_3V</text>
<text x="77.5" y="93.6">R16</text>
<text x="105.9" y="92.3">CLK</text>
<text x="121.9" y="92.3">IO2</text>
<text x="121.9" y="94.8">IO3</text>
<text x="163.6" y="92.3">QSPI_SD0</text>
<text x="163.6" y="94.8">QSPI_SD1</text>
<text x="216.6" y="92.3">GPIO1</text>
<text x="216.6" y="94.8">GPIO2</text>
<text x="76.2" y="101.2">SW1</text>
<text x="77.5" y="96.1">1K</text>
<text x="116.4" y="96" transform="rotate(-90 116.4 96)">GND</text>
<text x="163.6" y="99.9">QSPI_SD3</text>
<text x="163.6" y="97.4">QSPI_SD2</text>
<text x="216.6" y="97.4">GPIO3</text>
<text x="216.6" y="99.9">GPIO4</text>
<text x="260.4" y="98.7">D6</text>
<text x="269.3" y="97.4">D7</text>
<text x="269.3" y="99.9">BSD5C031V</text>
<text x="278.6" y="96.1">GND</text>
<text x="76.2" y="103.7">SW_PUSH_SMALL</text>
<text x="113.5" y="105">GND</text>
<text x="163.6" y="105">QSPI_SCLK</text>
<text x="216.6" y="102.5">GPIO5</text>
<text x="216.6" y="105">GPIO6</text>
<text x="216.6" y="107.5">GPIO7</text>
<text x="255.8" y="107.5">GND</text>
<text x="264.7" y="107.5">GND</text>
<text x="216.6" y="110.1">GPIO8</text>
<text x="216.6" y="112.6">GPIO9</text>
<text x="353.6" y="111.4">GND</text>
<text x="119.2" y="118.1" transform="rotate(-90 119.2 118.1)">Y1</text>
<text x="215.4" y="115.2">GPIO10</text>
<text x="215.4" y="117.7">GPIO11</text>
<text x="72.9" y="120.2">GND</text>
<text x="109.2" y="121.5">10pF</text>
<text x="113" y="124.1">C22</text>
<text x="121.5" y="121.3" transform="rotate(-90 121.5 121.3)">Crystal_12MHz</text>
<text x="163.6" y="125.3">XIN</text>
<text x="215.4" y="120.2">GPIO12</text>
<text x="215.4" y="122.8">GPIO13</text>
<text x="215.4" y="125.3">GPIO14</text>
<text x="112.4" y="129.1">C23</text>
<text x="163.6" y="130.4">XOUT</text>
<text x="215.4" y="127.9">GPIO15</text>
<text x="215.4" y="130.4">GPIO16</text>
<text x="109.3" y="134.2">10pF</text>
<text x="215.4" y="132.9">GPIO17</text>
<text x="215.4" y="135.5">GPIO18</text>
<text x="264.1" y="135.5">VBUS</text>
<text x="100.8" y="143.1">GND</text>
<text x="163.6" y="143.1">RUN</text>
<text x="215.4" y="138">GPIO19</text>
<text x="215.4" y="140.6">GPIO20</text>
<text x="215.4" y="143.1">GPIO21</text>
<text x="117" y="149.5">PIN_HEADER_3V</text>
<text x="123.3" y="146.9">J2</text>
<text x="137.7" y="149.5">GND</text>
<text x="215.4" y="145.6">GPIO22</text>
<text x="215.4" y="148.2">GPIO23</text>
<text x="269.3" y="145.6">R22</text>
<text x="269.3" y="148.2">5.11K</text>
<text x="163.6" y="153.3">SWCLK</text>
<text x="163.6" y="155.8">SWD</text>
<text x="215.4" y="150.7">GPIO24</text>
<text x="215.4" y="153.3">GPIO25</text>
<text x="269.3" y="154.5">R23</text>
<text x="283.1" y="150.7">+24V</text>
<text x="209.6" y="158.3">GPIO26_ADC0</text>
<text x="209.6" y="160.9">GPIO27_ADC1</text>
<text x="269.3" y="157.1">10K</text>
<text x="288.3" y="160.9">R26</text>
<text x="133.9" y="167.2">GND</text>
<text x="209.6" y="163.4">GPIO28_ADC2</text>
<text x="209.6" y="166">GPIO29_ADC3</text>
<text x="264.7" y="163.4">GND</text>
<text x="288.3" y="163.4">100K</text>
<text x="147.8" y="169.8">GND</text>
<text x="181.2" y="169.2" transform="rotate(-90 181.2 169.2)">TESTEN</text>
<text x="193.9" y="169.2" transform="rotate(-90 193.9 169.2)">GND</text>
<text x="195.1" y="173.6">U7</text>
<text x="260.6" y="173.6">BSD5C031V</text>
<text x="269.1" y="171">D8</text>
<text x="288.3" y="169.8">R27</text>
<text x="288.3" y="172.3">10K</text>
<text x="195.1" y="176.1">RP2040</text>
<text x="283.7" y="178.7">GND</text>
<text x="191" y="182.5">GND</text>
<text x="272.3" y="181.2">GND</text>
<text x="110.5" y="190">D3</text>
<text x="133.4" y="190">D4</text>
<text x="151.1" y="190">D5</text>
<text x="110.5" y="197.7">1K</text>
<text x="110.5" y="192.6">LED_GREEN</text>
<text x="110.5" y="195.2">R18</text>
<text x="133.4" y="192.6">LED_RED</text>
<text x="133.4" y="197.7">1K</text>
<text x="133.4" y="195.2">R19</text>
<text x="151.1" y="192.6">LED_BLUE</text>
<text x="151.1" y="197.7">1K</text>
<text x="151.1" y="195.2">R28</text>
<text x="105.9" y="204.1">GND</text>
<text x="128.8" y="204.1">GND</text>
<text x="146.6" y="204.1">GND</text>
<text x="172" y="207.9">+5V</text>
<text x="186.7" y="207.9">VBUS</text>
<text x="194.6" y="215.5">PWR_FLAG</text>
<text x="225.8" y="220.6">VBUS</text>
<text x="225.8" y="225.7">CC1</text>
<text x="165" y="232">R20</text>
<text x="176.5" y="232">R21</text>
<text x="225.8" y="233.3">D-</text>
<text x="225.8" y="228.2">CC2</text>
<text x="163.2" y="234.5">5.11K</text>
<text x="176.5" y="234.5">5.11K</text>
<text x="225.8" y="238.4">D+</text>
<text x="225.8" y="235.8">D-</text>
<text x="246.4" y="234.5">J3</text>
<text x="246.4" y="237.1">TYPE-C-31-M-12</text>
<text x="192" y="242.2">U6</text>
<text x="192" y="244.7">USBLC6-4SC6</text>
<text x="225.8" y="240.9">D+</text>
<text x="169.4" y="247.2">GND</text>
<text x="225.8" y="248.5">SBU1</text>
<text x="225.8" y="251.1">SBU2</text>
<text x="235.8" y="251.7" transform="rotate(-90 235.8 251.7)">GND</text>
<text x="243.4" y="251.7" transform="rotate(-90 243.4 251.7)">SHIELD</text>
<text x="232.9" y="263.8">GND</text>
<text x="187.2" y="270.1">GND</text>
</g>
<text font-size="1.8" fill="#009600" x="157.5" y="50.5">1V1_RP2040</text>
<g font-size="1.8" fill="#a90000">
<text x="172.5" y="73.7" transform="rotate(-90 172.5 73.7)">50</text>
<text x="175" y="73.7" transform="rotate(-90 175 73.7)">23</text>
<text x="180.1" y="73.7" transform="rotate(-90 180.1 73.7)">45</text>
<text x="185.2" y="73.7" transform="rotate(-90 185.2 73.7)">44</text>
<text x="190.2" y="73.7" transform="rotate(-90 190.2 73.7)">49</text>
<text x="192.8" y="73.7" transform="rotate(-90 192.8 73.7)">42</text>
<text x="195.3" y="73.7" transform="rotate(-90 195.3 73.7)">33</text>
<text x="197.9" y="73.7" transform="rotate(-90 197.9 73.7)">22</text>
<text x="200.4" y="73.7" transform="rotate(-90 200.4 73.7)">10</text>
<text x="202.9" y="73.1" transform="rotate(-90 202.9 73.1)">1</text>
<text x="208" y="73.7" transform="rotate(-90 208 73.7)">48</text>
<text x="210.6" y="73.7" transform="rotate(-90 210.6 73.7)">43</text>
<text x="115.3" y="80.7" transform="rotate(-90 115.3 80.7)">8</text>
<text x="126.3" y="83.6">5</text>
<text x="223.5" y="81">46</text>
<text x="223.5" y="78.5">47</text>
<text x="103.4" y="86.1">1</text>
<text x="126.3" y="86.1">2</text>
<text x="160" y="86.1">56</text>
<text x="224.1" y="88.6">2</text>
<text x="286.9" y="84.8">1</text>
<text x="286.9" y="87.4">2</text>
<text x="286.9" y="89.9">3</text>
<text x="103.4" y="91.2">6</text>
<text x="126.3" y="91.2">3</text>
<text x="126.3" y="93.7">7</text>
<text x="160" y="91.2">53</text>
<text x="160" y="93.7">55</text>
<text x="224.1" y="91.2">3</text>
<text x="224.1" y="93.7">4</text>
<text x="74.7" y="98.5" transform="rotate(-90 74.7 98.5)">2</text>
<text x="160" y="98.8">51</text>
<text x="160" y="96.3">54</text>
<text x="224.1" y="96.3">5</text>
<text x="224.1" y="98.8">6</text>
<text x="224.1" y="101.3">7</text>
<text x="74.7" y="106.1" transform="rotate(-90 74.7 106.1)">1</text>
<text x="160" y="103.9">52</text>
<text x="224.1" y="103.9">8</text>
<text x="224.1" y="106.4">9</text>
<text x="223.5" y="109">11</text>
<text x="223.5" y="111.5">12</text>
<text x="223.5" y="114">13</text>
<text x="223.5" y="116.6">14</text>
<text x="223.5" y="119.1">15</text>
<text x="121.7" y="123.9" transform="rotate(-90 121.7 123.9)">3</text>
<text x="160" y="124.2">20</text>
<text x="223.5" y="121.7">16</text>
<text x="223.5" y="124.2">17</text>
<text x="116.8" y="126.7">2</text>
<text x="121.7" y="131.5" transform="rotate(-90 121.7 131.5)">1</text>
<text x="125.7" y="126.7">4</text>
<text x="160" y="129.3">21</text>
<text x="223.5" y="126.7">18</text>
<text x="223.5" y="129.3">27</text>
<text x="223.5" y="131.8">28</text>
<text x="223.5" y="134.4">29</text>
<text x="223.5" y="136.9">30</text>
<text x="160" y="142">26</text>
<text x="223.5" y="139.4">31</text>
<text x="223.5" y="142">32</text>
<text x="223.5" y="144.5">34</text>
<text x="223.5" y="147.1">35</text>
<text x="223.5" y="149.6">36</text>
<text x="126.9" y="154.7">2</text>
<text x="126.9" y="152.1">3</text>
<text x="160" y="152.1">24</text>
<text x="160" y="154.7">25</text>
<text x="223.5" y="152.1">37</text>
<text x="126.9" y="157.2">1</text>
<text x="223.5" y="157.2">38</text>
<text x="223.5" y="159.8">39</text>
<text x="223.5" y="162.3">40</text>
<text x="223.5" y="164.8">41</text>
<text x="180.1" y="172.8" transform="rotate(-90 180.1 172.8)">19</text>
<text x="192.8" y="172.8" transform="rotate(-90 192.8 172.8)">57</text>
<text x="221" y="219.5">A4</text>
<text x="220.9" y="227.1">B5</text>
<text x="221" y="224.5">A5</text>
<text x="221" y="232.2">A7</text>
<text x="220.9" y="239.8">B6</text>
<text x="220.9" y="234.7">B7</text>
<text x="221" y="237.2">A6</text>
<text x="189" y="245.8" transform="rotate(-90 189 245.8)">5</text>
<text x="179.6" y="251.2">1</text>
<text x="197.4" y="251.2">4</text>
<text x="220.9" y="249.9">B8</text>
<text x="221" y="247.4">A8</text>
<text x="179.6" y="256.3">3</text>
<text x="197.4" y="256.3">6</text>
<text x="234.7" y="256.5" transform="rotate(-90 234.7 256.5)">A1</text>
<text x="242.3" y="256.6" transform="rotate(-90 242.3 256.6)">S1</text>
</g>
<text font-size="1.8" fill="#840084" x="91.9" y="78.3">DNP</text>
<g font-size="1.8" fill="#0f0f0f">
<text x="229.9" y="80.9">USB_D_N</text>
<text x="229.9" y="78.4">USB_D_P</text>
<text x="87.6" y="86">FLASH_CS</text>
<text x="147.3" y="86">FLASH_CS</text>
<text x="232.4" y="88.6">DBG_UART_TX</text>
<text x="87.6" y="91.1">FLASH_CLK</text>
<text x="232.4" y="91.1">DBG_UART_RX</text>
<text x="241.3" y="93.6">SPI.CLK</text>
<text x="330.2" y="93.6">GPIO7</text>
<text x="355.6" y="91.1">GPIO6</text>
<text x="355.6" y="93.6">GPIO10</text>
<text x="241.3" y="101.3">SPI.CS</text>
<text x="241.3" y="96.2">SPI.MOSI</text>
<text x="241.3" y="98.7">SPI.MISO</text>
<text x="330.2" y="96.2">GPIO11</text>
<text x="330.2" y="98.7">GPIO13</text>
<text x="355.6" y="96.2">GPIO12</text>
<text x="147.3" y="103.8">FLASH_CLK</text>
<text x="241.3" y="106.3">GPIO7</text>
<text x="241.3" y="103.8">GPIO6</text>
<text x="238.8" y="108.9">JTAG.TX</text>
<text x="238.8" y="111.4">JTAG.RX</text>
<text x="240" y="114">GPIO10</text>
<text x="240" y="116.5">GPIO11</text>
<text x="240" y="119">GPIO12</text>
<text x="240" y="121.6">GPIO13</text>
<text x="237.5" y="131.7">JTAG.TDO</text>
<text x="237.5" y="129.2">JTAG.TDI</text>
<text x="237.5" y="134.3">JTAG.TCK</text>
<text x="237.5" y="136.8">JTAG.TMS</text>
<text x="237.5" y="139.4">JTAG.RST</text>
<text x="237.5" y="141.9">JTAG.TRST</text>
<text x="234.9" y="147">LED_GRN</text>
<text x="236.2" y="149.5">VBUS_SENSE</text>
<text x="237.5" y="144.4">LED_BLUE</text>
<text x="139.7" y="152.1">SWCLK</text>
<text x="234.9" y="152.1">LED_RED</text>
<text x="139.7" y="157.1">SWD</text>
<text x="234.9" y="164.8">VIN_SENSE</text>
<text x="109.2" y="183.8">LED_GRN</text>
<text x="132.1" y="183.8">LED_RED</text>
<text x="149.9" y="183.8">LED_BLUE</text>
<text x="208.3" y="232.1">USB_D_N</text>
<text x="208.3" y="237.1">USB_D_P</text>
</g>
<g font-size="1.8" fill="#939391">
<text x="345.5" y="83.4">J4</text>
<text x="335.9" y="86">Conn_02x05_Odd_Even</text>
<text x="148" y="139.3">JP1</text>
<text x="153.7" y="151.4">TP7</text>
<text x="148.6" y="156.4">TP8</text>
<text x="152.4" y="162.8">TP9</text>
<text x="183.8" y="214.2">D9</text>
<text x="182" y="216.8">DSS34</text>
</g>
<g font-size="1.8" fill="#a5a4a2">
<text x="341.6" y="88.6">1</text>
<text x="350.4" y="88.6">2</text>
<text x="341.6" y="91.2">3</text>
<text x="341.6" y="93.7">5</text>
<text x="350.4" y="91.2">4</text>
<text x="350.4" y="93.7">6</text>
<text x="341.6" y="96.3">7</text>
<text x="341.6" y="98.8">9</text>
<text x="349.8" y="98.8">10</text>
<text x="350.4" y="96.3">8</text>
<text x="146.6" y="142">1</text>
<text x="151.7" y="142">2</text>
</g>
<g font-size="1.8" fill="#000084">
<text x="306.3" y="120.2">SPI{MOSI</text>
<text x="316" y="120.2">MISO</text>
<text x="321.7" y="120.2">CLK</text>
<text x="326.5" y="120.2">CS}</text>
<text x="259.1" y="129.2">JTAG{TX RX TDI TDO TCK TMS RST TRST}</text>
<text x="306.3" y="130.4">JTAG{TX RX TDI TDO TCK TMS RST TRST}</text>
</g>
<g font-size="1.8" fill="#0000c2">
<text x="163.8" y="203.8">It's</text>
<text x="168" y="203.8">useless</text>
<text x="176.2" y="203.8">to</text>
<text x="179.2" y="203.8">power</text>
<text x="185.9" y="203.8">5V</text>
<text x="189.4" y="203.8">rail</text>
<text x="193.8" y="203.8">here</text>
</g>
</svg>
